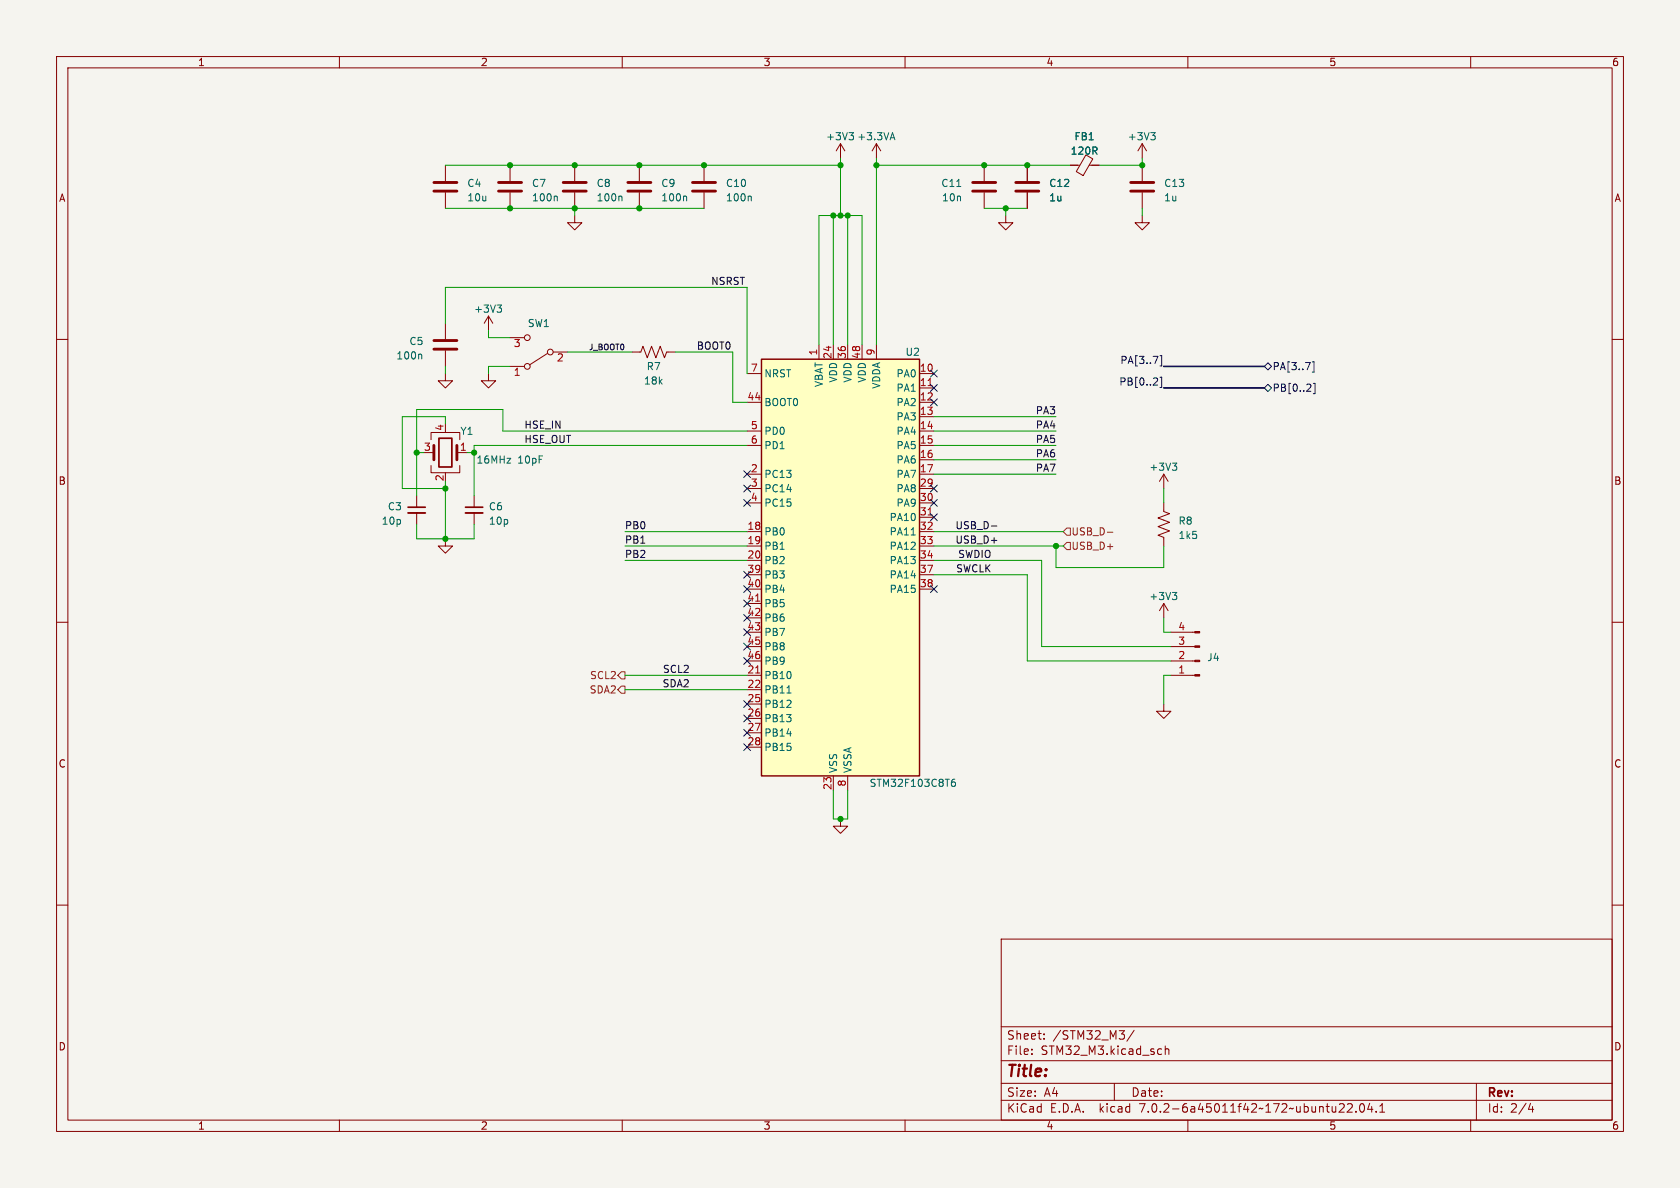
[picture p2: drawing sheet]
<svg xmlns="http://www.w3.org/2000/svg" width="297mm" height="210mm" viewBox="0 0 297 210" stroke-linecap="round" stroke-linejoin="round" font-family="sans-serif">
<path d="M0 0h297v210h-297z" fill="#f5f4ef" stroke="#f5f4ef" stroke-width=".18"/>
<g fill="none" stroke="#840000" stroke-width=".18">
<path d="M10 10h277v190h-277zM12 12h273v186h-273zM60 10v2M110 10v2M160 10v2M210 10v2M260 10v2M78.7 29.2v2.8M78.7 34v2.8M90.2 29.2v2.8M90.2 34v2.8M101.6 38.1v1.3h1.3l-1.3 1.2-1.3-1.2h1.3"/>
<path d="M101.6 29.2v2.8M101.6 34v2.8M113 29.2v2.8M113 34v2.8M124.5 29.2v2.8M124.5 34v2.8M148.6 25.4l-.8 1.3M148.6 25.4v2.5M148.6 25.4l.8 1.3M154.9 25.4l-.7 1.3M154.9 25.4v2.5M154.9 25.4l.8 1.3"/>
<path d="M174 29.2v2.8M174 34v2.8M177.8 38.1v1.3h1.3l-1.3 1.2-1.3-1.2h1.3M181.6 29.2v2.8M181.6 34v2.8M189.2 29.2h1.7M192 27.4l1.2 .7-1.7 2.9-1.2-.7zM192.6 29.2h1.7M201.9 38.1v1.3h1.3l-1.3 1.2-1.2-1.2h1.2M201.9 25.4v2.5M201.9 29.2v2.8M201.9 34v2.8"/>
<path d="M201.9 25.4l-.7 1.3M201.9 25.4l.8 1.3M10 60h2M78.7 57.2v2.7M86.4 55.9l-.8 1.3M86.4 55.9v2.5M86.4 55.9l.7 1.3M90.2 59.7h2.5M285 60h2M76.2 77.7v-1.2h5.1v1.2M78.7 66v1.3h1.3l-1.3 1.3-1.2-1.3h1.2M78.7 62v2.8"/>
<path d="M86.4 66v1.3h1.2l-1.2 1.3-1.3-1.3h1.3M90.2 64.8h2.5M96.8 62.5l-3.2 2M97.8 62.2h2.5M111.8 62.2h1.5l.4-1 .7 2 .8-2 .8 2 .7-2 .8 2 .4-1h1.5M132.1 66h2.5M132.1 71.1h2.5M132.1 76.2h2.5M132.1 78.7h2.5M144.8 61v2.5M147.3 61v2.5M149.9 61v2.5"/>
<path d="M152.4 61v2.5M154.9 61v2.5M162.6 66h2.5M162.6 68.6h2.5M162.6 71.1h2.5M162.6 73.7h2.5M162.6 76.2h2.5M162.6 78.7h2.5M73.7 87.6v2.1M73.7 90.7v2M76.2 82.3v1.3h5.1v-1.3M76.2 80h.5"/>
<path d="M78.7 95.3v1.2h1.3l-1.3 1.3-1.2-1.3h1.2M78.7 83.6v.2M80.8 80h1.7M83.8 87.6v2.1M83.8 90.7v2M132.1 83.8h2.5M132.1 94h2.5M132.1 96.5h2.5M132.1 99.1h2.5M132.1 86.4h2.5M132.1 88.9h2.5M162.6 81.3h2.5"/>
<path d="M162.6 83.8h2.5M162.6 94h2.5M162.6 96.5h2.5M162.6 99.1h2.5M162.6 86.4h2.5M162.6 88.9h2.5M162.6 91.4h2.5M205.7 88.9v1.5l1.1 .4-2.1 .8 2.1 .7-2.1 .8 2.1 .8-2.1 .7 1 .4v1.5M205.7 83.8v2.6M205.7 83.8l-.7 1.3M205.7 83.8l.8 1.3M10 110h2"/>
<path d="M132.1 111.8h2.5M132.1 114.3h2.5M132.1 116.8h2.5M132.1 119.4h2.5M132.1 101.6h2.5M132.1 104.1h2.5M132.1 106.7h2.5M132.1 109.2h2.5M162.6 101.6h2.5M162.6 104.1h2.5M205.7 106.7l-.7 1.3M205.7 106.7v2.5"/>
<path d="M205.7 106.7l.8 1.3M207 111.8h4.2M207 114.3h4.2M207 116.8h4.2M207 119.4h4.2M285 110h2M132.1 121.9h2.5M132.1 124.5h2.5M132.1 127h2.5M132.1 129.5h2.5M132.1 132.1h2.5M147.3 137.2v2.5"/>
<path d="M149.9 137.2v2.5M205.7 124.5v1.2h1.3l-1.3 1.3-1.2-1.3h1.2M10 160h2M148.6 144.8v1.3h1.3l-1.3 1.2-1.3-1.2h1.3M285 160h2M177 166h108v32h-108zM60 198v2M110 198v2M160 198v2M177 194.5h108M177 191.5h108M177 187.5h108"/>
<path d="M177 181.5h108M182.4 186.3v.1M182.4 185.5v.1M184.6 183.6v.1M184.6 182.8v.1M197 191.5v3M200.5 182.1l-1.3 2M205.2 185.4l.2 .1M205.4 186.3l-.2 .1M206 184.9v1.5M206 185.5l.2-.1 .4 .1v.9M210 198v2"/>
<path d="M237.5 195.2l.1 .2v.3l-.9 .9h.9M238.2 195.2l.6-.1 .2 .1 .1 .3-1 1.1h1M239.7 196.5v.1M240.5 195.2l.2-.1a.81 .81 0 0 1 .6 .6 .81 .81 0 0 1-.3 .8l-.1 .1a.81 .81 0 0 1-.4-1.4zM242.1 195l-.3 1.1h.9M242.5 195.6v1M243.3 196.5v.1M243.9 196.6h.9M243.9 195.5l.5-.4v1.5M260 198v2M261 191.5v6.5M270.2 196.1h.9"/>
<path d="M270.9 195.6v1"/>
<circle cx="93.2" cy="59.7" r=".51"/>
<circle cx="93.2" cy="64.8" r=".51"/>
<circle cx="97.3" cy="62.2" r=".51"/>
</g>
<path d="M72.1 90.7h3.1M82.3 90.7h3" fill="none" stroke="#840000" stroke-width=".33"/>
<path d="M77.6 77.5h2.3v5.1h-2.3zM72.1 89.7h3.1M82.3 89.7h3" fill="none" stroke="#840000" stroke-width=".3"/>
<g fill="none" stroke="#006464" stroke-width=".18">
<path d="M98.3 34.7l.2 .1v.7M109.8 34.7l.2 .1v.7M121.2 34.7l.2 .1v.7M132.6 34.7l.2 .1v.7M150.1 23.4h.8l-.4 .5M150.6 23.9l.3 .3v.3l-.3 .2M157.5 24.4h.6M157.8 23.4l.4 1.3M203.4 23.4h.8l-.4 .5M204 23.9l.2 .3v.3l-.2 .2M87.9 53.9h.8l-.5 .5M88.4 54.4l.3 .3v.3l-.3 .2"/>
<path d="M74.4 62.6l.2 .2v.7M161.1 94.6h.7M207.3 81.9h.7l-.4 .5M207.8 82.4l.2 .2v.3l-.2 .2M207.3 104.7h.7l-.4 .5M207.8 105.2l.2 .3v.3l-.2 .2M139.1 122.5h.7M168.3 138.4l.4-.2 .2 .3-.1 .5h-.4l-.1-.1M168.8 137.7l-.4 .1-.1 .3"/>
</g>
<g fill="#840000" stroke="#840000" stroke-width=".18">
<path d="M211.2 111.6h.9v.3h-.9z"/>
<path d="M211.2 114.2h.9v.2h-.9z"/>
<path d="M211.2 116.7h.9v.3h-.9z"/>
<path d="M211.2 119.3h.9v.2h-.9z"/>
</g>
<g fill="none" stroke="#840000" stroke-width=".51">
<path d="M76.7 33.8h4.1M76.7 32.3h4.1M88.1 33.8h4.1M88.1 32.3h4.1M99.6 33.8h4M99.6 32.3h4M111 33.8h4.1M111 32.3h4.1M122.4 33.8h4.1M122.4 32.3h4.1M172 33.8h4M172 32.3h4"/>
<path d="M179.6 33.8h4M179.6 32.3h4M199.9 33.8h4.1M199.9 32.3h4.1M76.7 78.7v2.6M76.7 61.7h4.1M76.7 60.2h4.1M80.8 78.7v2.6"/>
</g>
<path d="M134.6 63.5h28v73.7h-28z" fill="#ffffc2" stroke="#ffffc2" stroke-width=".18"/>
<path d="M134.6 63.5h28v73.7h-28z" fill="none" stroke="#840000" stroke-width=".25"/>
<path d="M164.1 68.2h.7M164.1 91h.7M133.6 119h.7M133.6 106.3h.7" fill="none" stroke="#a90000" stroke-width=".18"/>
<g fill="none" stroke="#000084" stroke-width=".18">
<path d="M164.5 65.4l1.2 1.2M164.5 70.5l1.2 1.2M164.5 68l1.2 1.2M165.7 68l-1.2 1.2M165.7 65.4l-1.2 1.2M165.7 70.5l-1.2 1.2M204.5 66.9l.2 .1-.1 .3-.7 .8h.8M205.1 62.9h.3v1.8h-.3M205.1 66.7h.3v1.8h-.3M223.5 68.6l.7-.7 .6 .7-.6 .6zM223.5 64.8l.7-.7 .6 .7-.6 .6zM232 64h.3v1.8h-.3"/>
<path d="M232.2 67.8h.3v1.8h-.3M131.5 88.3l1.2 1.2M131.5 83.2l1.2 1.2M131.5 85.8l1.2 1.2M132.7 88.3l-1.2 1.2M132.7 83.2l-1.2 1.2M132.7 85.8l-1.2 1.2M164.5 90.8l1.2 1.2M164.5 88.3l1.2 1.2M164.5 85.8l1.2 1.2M165.7 90.8l-1.2 1.2M165.7 88.3l-1.2 1.2"/>
<path d="M165.7 85.8l-1.2 1.2M131.5 111.2l1.2 1.2M131.5 103.5l1.2 1.2M131.5 116.2l1.2 1.2M131.5 113.7l1.2 1.2M131.5 106.1l1.2 1.2M131.5 108.6l1.2 1.2M131.5 101l1.2 1.2M132.7 111.2l-1.2 1.2M132.7 103.5l-1.2 1.2M132.7 116.2l-1.2 1.2M132.7 113.7l-1.2 1.2"/>
<path d="M132.7 106.1l-1.2 1.2M132.7 108.6l-1.2 1.2M132.7 101l-1.2 1.2M164.5 103.5l1.2 1.2M165.7 103.5l-1.2 1.2M131.5 123.9l1.2 1.2M131.5 131.5l1.2 1.2M131.5 128.9l1.2 1.2M131.5 126.4l1.2 1.2M132.7 123.9l-1.2 1.2M132.7 131.5l-1.2 1.2M132.7 128.9l-1.2 1.2"/>
<path d="M132.7 126.4l-1.2 1.2"/>
</g>
<path d="M188.6 93.3h.6v1.3h-.6l-.6-.6zM188.6 95.9h.6v1.3h-.6l-.6-.7zM195.8 94.1h.9M109.9 118.7h.6v1.3h-.6l-.7-.6zM109.9 121.3h.6v1.3h-.6l-.7-.7z" fill="none" stroke="#725600" stroke-width=".18"/>
<path d="M175.3 93h.9" fill="none" stroke="#0f0f0f" stroke-width=".18"/>
<path d="M205.7 64.8h17.8M205.7 68.6h17.8" fill="none" stroke="#000084" stroke-width=".3"/>
<g fill="none" stroke="#009600" stroke-width=".18">
<path d="M78.7 29.2h69.9M78.7 36.8h45.8M101.6 36.8v1.3M147.3 38.1v22.9M148.6 27.9v10.2M149.9 38.1v22.9M154.9 29.2h34.3M154.9 27.9v33.1M174 36.8h7.6M177.8 36.8v1.3M201.9 27.9v1.3h-7.6M201.9 36.8v1.3"/>
<path d="M78.7 57.2v-6.4h53.4v15.2M86.4 58.4v1.3h3.8M78.7 64.8v1.2M78.7 74.9v-1.2h-7.6v12.7h7.6M90.2 64.8h-3.8v1.2M100.3 62.2h11.5M119.4 62.2h10.1v8.9h2.6M132.1 78.7h-48.3v8.9M132.1 76.2h-43.2v-3.8h-15.2v15.2M144.8 61v-22.9h7.6v22.9M165.1 76.2h21.6M165.1 78.7h21.6"/>
<path d="M165.1 73.7h21.6M73.7 80h1.2M73.7 92.7v2.6h10.1v-2.6M78.7 85.1v10.2M82.5 80h1.3M110.5 96.5h21.6M110.5 99.1h21.6M110.5 94h21.6M165.1 99.1h19v15.2h22.9M165.1 96.5h22.9M165.1 94h22.9M165.1 81.3h21.6"/>
<path d="M165.1 83.8h21.6M186.7 96.5v3.8h19v-3.8M205.7 86.4v2.5M110.5 119.4h21.6M165.1 101.6h16.5v15.2h25.4M205.7 109.2v2.6h1.3M207 119.4h-1.3v5.1M110.5 121.9h21.6M147.3 139.7v5.1h2.6v-5.1"/>
</g>
<g fill="#009600" stroke="#009600" stroke-width=".18">
<circle cx="186.7" cy="96.5" r=".46"/>
<circle cx="78.7" cy="86.4" r=".46"/>
<circle cx="73.7" cy="80" r=".46"/>
<circle cx="78.7" cy="95.3" r=".46"/>
<circle cx="148.6" cy="38.1" r=".46"/>
<circle cx="149.9" cy="38.1" r=".46"/>
<circle cx="177.8" cy="36.8" r=".46"/>
<circle cx="181.6" cy="29.2" r=".46"/>
<circle cx="154.9" cy="29.2" r=".46"/>
<circle cx="174" cy="29.2" r=".46"/>
<circle cx="201.9" cy="29.2" r=".46"/>
<circle cx="83.8" cy="80" r=".46"/>
<circle cx="148.6" cy="144.8" r=".46"/>
<circle cx="90.2" cy="36.8" r=".46"/>
<circle cx="90.2" cy="29.2" r=".46"/>
<circle cx="148.6" cy="29.2" r=".46"/>
<circle cx="147.3" cy="38.1" r=".46"/>
<circle cx="124.5" cy="29.2" r=".46"/>
<circle cx="101.6" cy="29.2" r=".46"/>
<circle cx="101.6" cy="36.8" r=".46"/>
<circle cx="113" cy="36.8" r=".46"/>
<circle cx="113" cy="29.2" r=".46"/>
</g>
<text font-size="2.8" fill="#840000" x="178" y="190.8">Title:</text>
<g font-size="2.1" fill="#840000">
<text x="178" y="183.9">Sheet:</text>
<text x="186.2" y="183.9">/STM32_M3/</text>
<text x="178" y="186.6">File:</text>
<text x="184" y="186.6">STM32_M3.kicad_sch</text>
<text x="178" y="196.8">KiCad</text>
<text x="178" y="194">Size:</text>
<text x="184.6" y="194">A4</text>
<text x="185.7" y="196.8">E.D.A.</text>
<text x="194.4" y="196.8">kicad</text>
<text x="200" y="194">Date:</text>
<text x="201.5" y="196.8">7.0.2-6a45011f42~172~ubuntu22.04.1</text>
<text x="263" y="194.2">Rev:</text>
<text x="263" y="196.8">Id:</text>
<text x="267" y="196.8">2/4</text>
</g>
<g font-size="1.8" fill="#840000">
<text x="35" y="11.8">1</text>
<text x="85" y="11.8">2</text>
<text x="135" y="11.8">3</text>
<text x="185" y="11.8">4</text>
<text x="235" y="11.8">5</text>
<text x="285" y="11.8">6</text>
<text x="10.4" y="35.8">A</text>
<text x="285.4" y="35.8">A</text>
<text x="10.3" y="85.8">B</text>
<text x="285.3" y="85.8">B</text>
<text x="10.3" y="135.8">C</text>
<text x="285.3" y="135.8">C</text>
<text x="10.3" y="185.8">D</text>
<text x="285.3" y="185.8">D</text>
<text x="35" y="199.8">1</text>
<text x="85" y="199.8">2</text>
<text x="135" y="199.8">3</text>
<text x="185" y="199.8">4</text>
<text x="235" y="199.8">5</text>
<text x="285" y="199.8">6</text>
</g>
<g font-size="1.8" fill="#006464">
<text x="146" y="25">+3V3</text>
<text x="151.5" y="25">+3.3VA</text>
<text x="189.2" y="27.5">120R</text>
<text x="189.9" y="25">FB1</text>
<text x="199.3" y="25">+3V3</text>
<text x="82.6" y="33.2">C4</text>
<text x="82.6" y="35.8">10u</text>
<text x="94" y="33.2">C7</text>
<text x="94" y="35.8">100n</text>
<text x="105.4" y="33.2">C8</text>
<text x="105.4" y="35.8">100n</text>
<text x="116.8" y="33.2">C9</text>
<text x="116.8" y="35.8">100n</text>
<text x="128.3" y="33.2">C10</text>
<text x="128.3" y="35.8">100n</text>
<text x="166.4" y="33.2">C11</text>
<text x="166.5" y="35.8">10n</text>
<text x="185.4" y="33.2">C12</text>
<text x="185.4" y="35.8">1u</text>
<text x="205.7" y="33.2">C13</text>
<text x="205.7" y="35.8">1u</text>
<text x="83.8" y="55.4">+3V3</text>
<text x="93.3" y="58">SW1</text>
<text x="70" y="63.7">100n</text>
<text x="72.3" y="61.2">C5</text>
<text x="114.3" y="65.6">R7</text>
<text x="160" y="63.1">U2</text>
<text x="113.8" y="68.1">18k</text>
<text x="135.1" y="71.9">BOOT0</text>
<text x="135.1" y="66.9">NRST</text>
<text x="145.6" y="68.5" transform="rotate(-90 145.6 68.5)">VBAT</text>
<text x="148.1" y="67.8" transform="rotate(-90 148.1 67.8)">VDD</text>
<text x="150.7" y="67.8" transform="rotate(-90 150.7 67.8)">VDD</text>
<text x="153.2" y="67.8" transform="rotate(-90 153.2 67.8)">VDD</text>
<text x="155.8" y="68.9" transform="rotate(-90 155.8 68.9)">VDDA</text>
<text x="158.4" y="66.9">PA0</text>
<text x="158.4" y="69.4">PA1</text>
<text x="158.4" y="71.9">PA2</text>
<text x="81.3" y="77">Y1</text>
<text x="135.1" y="77">PD0</text>
<text x="158.4" y="74.5">PA3</text>
<text x="158.4" y="77">PA4</text>
<text x="84.2" y="82.1">16MHz</text>
<text x="91.5" y="82.1">10pF</text>
<text x="135.1" y="79.6">PD1</text>
<text x="158.4" y="79.6">PA5</text>
<text x="158.4" y="82.1">PA6</text>
<text x="203.1" y="83.4">+3V3</text>
<text x="135.1" y="84.6">PC13</text>
<text x="135.1" y="87.2">PC14</text>
<text x="135.1" y="89.7">PC15</text>
<text x="158.4" y="84.6">PA7</text>
<text x="158.4" y="87.2">PA8</text>
<text x="158.4" y="89.7">PA9</text>
<text x="67.4" y="92.9">10p</text>
<text x="68.5" y="90.4">C3</text>
<text x="86.4" y="90.4">C6</text>
<text x="86.4" y="92.9">10p</text>
<text x="135.1" y="94.8">PB0</text>
<text x="157.1" y="92.3">PA10</text>
<text x="157.1" y="94.8">PA11</text>
<text x="208.3" y="92.9">R8</text>
<text x="208.3" y="95.4">1k5</text>
<text x="135.1" y="97.3">PB1</text>
<text x="135.1" y="99.9">PB2</text>
<text x="157.1" y="97.3">PA12</text>
<text x="157.1" y="99.9">PA13</text>
<text x="135.1" y="102.4">PB3</text>
<text x="135.1" y="105">PB4</text>
<text x="135.1" y="107.5">PB5</text>
<text x="157.1" y="102.4">PA14</text>
<text x="157.1" y="105">PA15</text>
<text x="203.1" y="106.2">+3V3</text>
<text x="135.1" y="110">PB6</text>
<text x="135.1" y="112.6">PB7</text>
<text x="135.1" y="115.1">PB8</text>
<text x="135.1" y="117.7">PB9</text>
<text x="213.4" y="117">J4</text>
<text x="135.1" y="120.2">PB10</text>
<text x="135.1" y="122.7">PB11</text>
<text x="135.1" y="125.3">PB12</text>
<text x="135.1" y="127.8">PB13</text>
<text x="135.1" y="130.4">PB14</text>
<text x="135.1" y="132.9">PB15</text>
<text x="148.1" y="136.7" transform="rotate(-90 148.1 136.7)">VSS</text>
<text x="150.7" y="136.7" transform="rotate(-90 150.7 136.7)">VSSA</text>
<text x="153.7" y="139.3">STM32F103C8T6</text>
</g>
<g font-size="1.8" fill="#0f0f0f">
<text x="125.7" y="50.5">NSRST</text>
<text x="123.2" y="61.9">BOOT0</text>
<text x="92.7" y="75.9">HSE_IN</text>
<text x="183" y="75.9">PA4</text>
<text x="183" y="73.3">PA3</text>
<text x="92.7" y="78.4">HSE_OUT</text>
<text x="183" y="83.5">PA7</text>
<text x="183" y="78.4">PA5</text>
<text x="183" y="80.9">PA6</text>
<text x="110.5" y="93.6">PB0</text>
<text x="168.8" y="93.6">USB_D-</text>
<text x="110.5" y="98.7">PB2</text>
<text x="110.5" y="96.2">PB1</text>
<text x="168.8" y="96.2">USB_D+</text>
<text x="168.9" y="101.3">SWCLK</text>
<text x="169.3" y="98.7">SWDIO</text>
<text x="117.1" y="119">SCL2</text>
<text x="117" y="121.6">SDA2</text>
</g>
<g font-size="1.8" fill="#a90000">
<text x="90.8" y="61.6">3</text>
<text x="98.4" y="64.1">2</text>
<text x="132.7" y="65.8">7</text>
<text x="144.5" y="62.9" transform="rotate(-90 144.5 62.9)">1</text>
<text x="147.1" y="63.5" transform="rotate(-90 147.1 63.5)">24</text>
<text x="149.6" y="63.5" transform="rotate(-90 149.6 63.5)">36</text>
<text x="152.1" y="63.5" transform="rotate(-90 152.1 63.5)">48</text>
<text x="154.7" y="62.9" transform="rotate(-90 154.7 62.9)">9</text>
<text x="162.6" y="65.8">10</text>
<text x="90.8" y="66.7">1</text>
<text x="132.1" y="70.9">44</text>
<text x="162.6" y="68.3">11</text>
<text x="162.6" y="70.9">12</text>
<text x="78.5" y="76.2" transform="rotate(-90 78.5 76.2)">4</text>
<text x="132.7" y="75.9">5</text>
<text x="162.6" y="73.4">13</text>
<text x="162.6" y="75.9">14</text>
<text x="74.9" y="79.8">3</text>
<text x="81.2" y="79.8">1</text>
<text x="132.7" y="83.6">2</text>
<text x="132.7" y="78.5">6</text>
<text x="162.6" y="78.5">15</text>
<text x="162.6" y="81">16</text>
<text x="162.6" y="83.6">17</text>
<text x="78.5" y="85.1" transform="rotate(-90 78.5 85.1)">2</text>
<text x="132.7" y="86.1">3</text>
<text x="132.7" y="88.6">4</text>
<text x="162.6" y="86.1">29</text>
<text x="162.6" y="88.6">30</text>
<text x="132.1" y="93.7">18</text>
<text x="162.6" y="91.2">31</text>
<text x="162.6" y="93.7">32</text>
<text x="132.1" y="96.3">19</text>
<text x="132.1" y="98.8">20</text>
<text x="132.1" y="101.3">39</text>
<text x="162.6" y="96.3">33</text>
<text x="162.6" y="98.8">34</text>
<text x="162.6" y="101.3">37</text>
<text x="132.1" y="103.9">40</text>
<text x="132.1" y="106.4">41</text>
<text x="162.6" y="103.9">38</text>
<text x="132.1" y="109">42</text>
<text x="132.1" y="111.5">43</text>
<text x="208.2" y="111.5">4</text>
<text x="132.1" y="119.1">21</text>
<text x="132.1" y="114">45</text>
<text x="132.1" y="116.6">46</text>
<text x="208.2" y="119.1">1</text>
<text x="208.2" y="116.6">2</text>
<text x="208.2" y="114">3</text>
<text x="132.1" y="121.7">22</text>
<text x="132.1" y="124.2">25</text>
<text x="132.1" y="126.7">26</text>
<text x="132.1" y="129.3">27</text>
<text x="132.1" y="131.8">28</text>
<text x="147.1" y="139.7" transform="rotate(-90 147.1 139.7)">23</text>
<text x="149.6" y="139.1" transform="rotate(-90 149.6 139.1)">8</text>
</g>
<g font-size="1.8" fill="#000084">
<text x="197.9" y="64.4">PA[3..7]</text>
<text x="225" y="65.6">PA[3..7]</text>
<text x="197.8" y="68.2">PB[0..2]</text>
<text x="225" y="69.4">PB[0..2]</text>
</g>
<g font-size="1.8" fill="#725600">
<text x="189.4" y="94.8">USB_D-</text>
<text x="189.4" y="97.3">USB_D+</text>
<text x="104.1" y="122.7">SDA2</text>
<text x="104.2" y="120.2">SCL2</text>
</g>
<text font-size="1.4" fill="#0f0f0f" x="104.1" y="62">J_BOOT0</text>
</svg>
